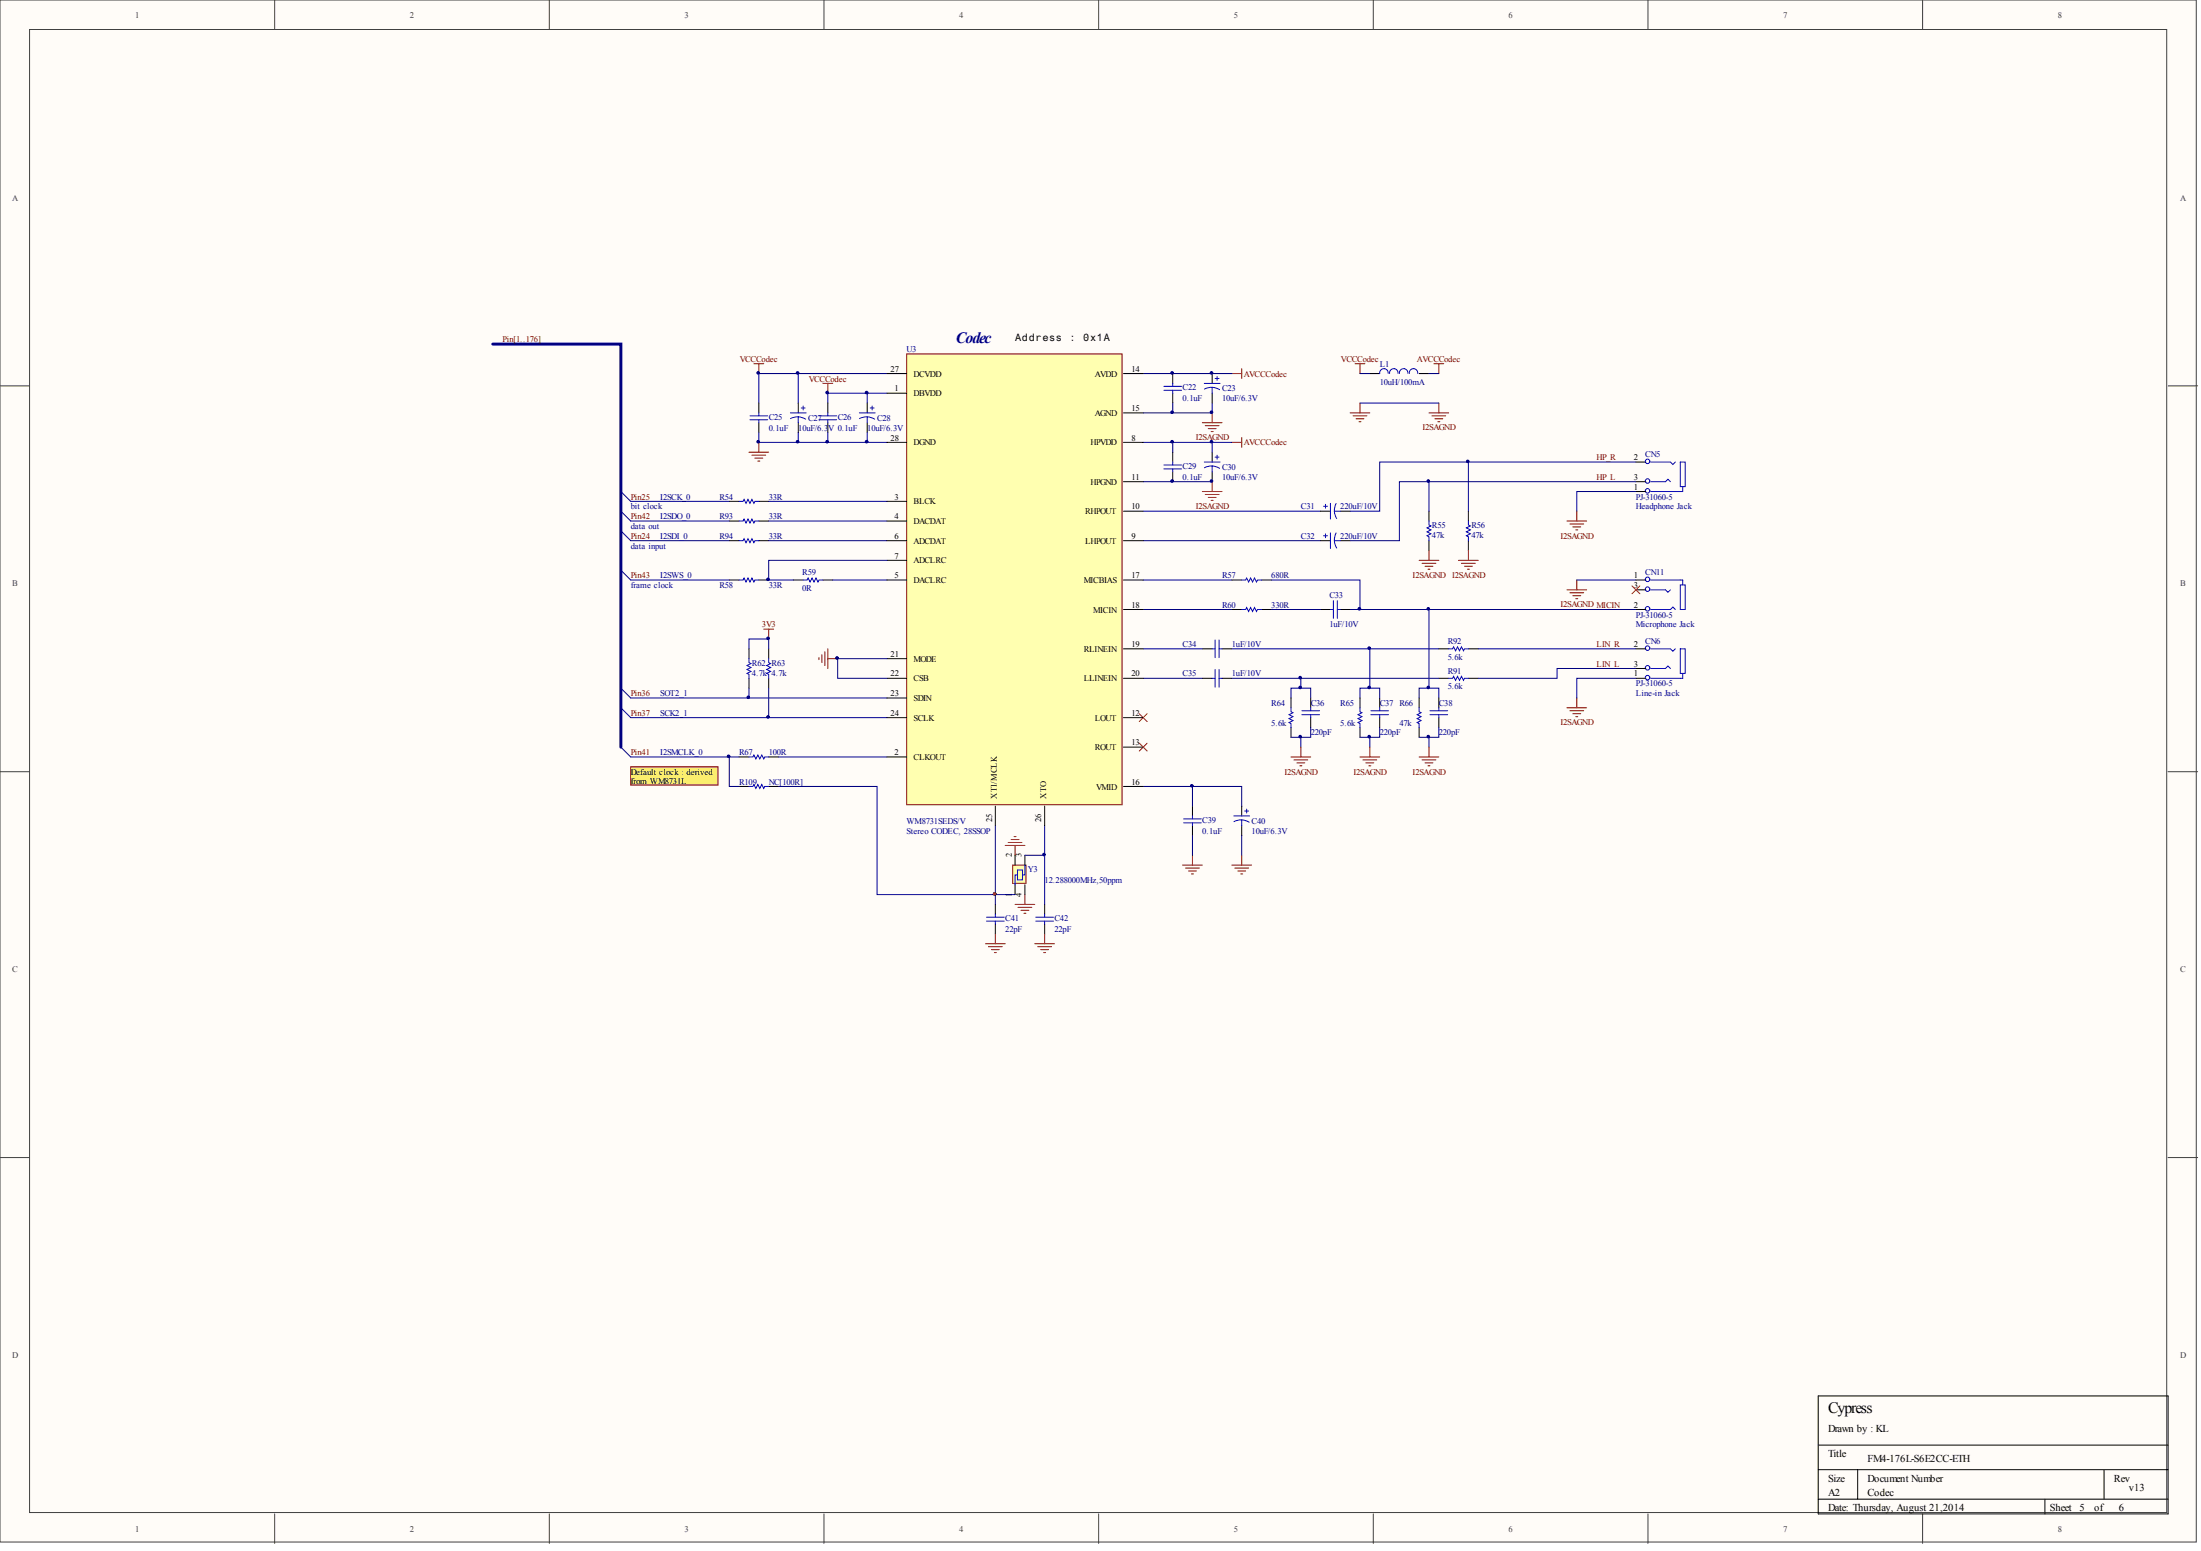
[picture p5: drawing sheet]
<svg xmlns="http://www.w3.org/2000/svg" width="566mm" height="399mm" viewBox="0 0 566 399" stroke-linecap="round" stroke-linejoin="round" font-family="sans-serif">
<g fill="#fffcf8" stroke="#404040" stroke-width=".26">
<path d="M0 0h565v396.7h-565z"/>
<path d="M7.6 7.6h549.8v381.5h-549.8z"/>
</g>
<g fill="none" stroke="#404040" stroke-width=".26">
<path d="M70.7 0v7.6M141.3 0v7.6M212 0v7.6M282.6 0v7.6M353.3 0v7.6M423.9 0v7.6M494.6 0v7.6M0 99.3h7.6M557.7 99.3h7.6M0 198.5h7.6M557.7 198.5h7.6M0 297.8h7.6"/>
<path d="M557.7 297.8h7.6M70.7 389.5v7.5M141.3 389.5v7.5M212 389.5v7.5M282.6 389.5v7.5M353.3 389.5v7.5M423.9 389.5v7.5M494.6 389.5v7.5"/>
</g>
<circle cx="255.9" cy="230" r=".33" fill="#000080" stroke="#000080" stroke-width=".26"/>
<g fill="none" stroke="#000" stroke-width=".26">
<path d="M301.7 96.1v2.5M311.8 96.1v2.5M352.4 96.1h2.5M365.1 96.1h2.5M195.2 103.7v2.5M195.2 108.7v2.6M205.4 103.7v2.5M205.4 108.7v2.6M213 103.7v2.5M213 108.7v2.6M223.1 103.7v2.5M223.1 108.7v2.6"/>
<path d="M301.7 101.2v2.5M301.7 116.3v2.6M311.8 101.2v2.5M311.8 116.3v2.6M187.6 129h2.5M195.2 129h2.5M301.7 121.4v2.5M311.8 121.4v2.5M339.7 131.5h2.6M339.7 139.1h2.6M344.8 131.5h2.5M344.8 139.1h2.5"/>
<path d="M367.6 131.5v2.5M367.6 139.1v2.5M377.7 131.5v2.5M377.7 139.1v2.5M187.6 149.2h2.5M195.2 149.2h2.5M204.1 149.2h2.5M211.7 149.2h2.5M316.9 156.8h2.5M316.9 149.2h2.5M324.5 156.8h2.5M324.5 149.2h2.5"/>
<path d="M339.7 156.8h2.6M344.8 156.8h2.5M192.7 166.9v2.5M192.7 174.5v2.5M197.7 166.9v2.5M197.7 174.5v2.5M309.3 174.5h2.5M309.3 166.9h2.5M314.4 174.5h2.5M314.4 166.9h2.5M332.1 179.6v2.5M337.2 179.6v2.5"/>
<path d="M349.9 179.6v2.5M354.9 179.6v2.5M365.1 179.6v2.5M370.1 179.6v2.5M190.1 194.7h2.6M197.7 194.7h2.6M332.1 187.1v2.6M337.2 184.6v2.5M349.9 187.1v2.6M354.9 184.6v2.5M365.1 187.1v2.6M370.1 184.6v2.5"/>
<path d="M306.8 207.4v2.5M306.8 212.4v2.6M319.4 207.4v2.5M319.4 212.4v2.6M256.1 232.7v2.5M256.1 237.7v2.5M268.7 232.7v2.5M268.7 237.7v2.5"/>
</g>
<g fill="none" stroke="#00f" stroke-width=".26">
<path d="M299.4 99.4h4.6M301.7 98.6v.8M309.8 98.6h4.1M311.8 99.6l1.9 .7M311.8 99.6l-.8 .1-1.2 .4M311.8 99.6v1.6M312.6 97.4h1M313.1 96.9v1M357.1 96.1a1.09 1.09 0 0 0-1.1-1.3 1.09 1.09 0 0 0-1.1 1.3M359.6 96.1a1.09 1.09 0 0 0-1.1-1.3 1.09 1.09 0 0 0-1 1.3M362.2 96.1a1.09 1.09 0 0 0-1.1-1.3 1.09 1.09 0 0 0-1.1 1.3M364.7 96.1a1.09 1.09 0 0 0-1.1-1.3 1.09 1.09 0 0 0-1.1 1.3"/>
<path d="M192.9 107h4.6M192.9 108h4.6M195.2 106.2v.8M195.2 108v.7M203.3 106.2h4.1M205.4 107.2l1.9 .6M205.4 107.2l-1.3 .2-.8 .3M205.4 107.2v1.5M206.1 105h1M206.6 104.4v1.1M210.7 107h4.5M210.7 108h4.5"/>
<path d="M213 106.2v.8M213 108v.7M221.1 106.2h4M223.1 107.2l1.9 .6M223.1 107.2l-1.2 .2-.8 .3M223.1 107.2v1.5M223.9 105h1M224.4 104.4v1.1M299.4 119.6h4.6M299.4 100.4h4.6M301.7 100.4v.8M301.7 118.9v.7"/>
<path d="M309.8 118.9h4.1M311.8 119.9l1.9 .6M311.8 119.9l-1.2 .1-.8 .3M311.8 119.9v1.5M312.6 117.6h1M313.1 117.1v1M190.1 129h1.1l.2-.5 .5 1 .5-1 .5 1 .5-1 .5 1 .3-.5h1M299.4 120.6h4.6M301.7 120.6v.8M340.5 130.2h1M340.5 137.8h1M341 129.7v1"/>
<path d="M341 137.3v1M342.3 129.5v4M342.3 137.1v4M343.3 131.5h1.5M343.3 139.1h1.5M343.7 129.5a3.9 3.9 0 0 0 .2 3.9M343.7 137.1a3.9 3.9 0 0 0 .2 3.9M367.6 134v1l.5 .3-1 .5 1 .5-1 .5 1 .5-1 .5 .5 .3v1M377.7 134v1l.6 .3-1.1 .5 1.1 .5-1.1 .5 1.1 .5-1.1 .5 .5 .3v1M190.1 149.2h1.1l.2-.5 .5 1 .5-1 .5 1 .5-1 .5 1 .3-.5h1M206.6 149.2h1l.3-.5 .5 1 .5-1 .5 1 .5-1 .5 1 .3-.5h1M319.4 156.8h1l.3-.5 .5 1 .5-1 .5 1 .5-1 .5 1 .3-.5h1"/>
<path d="M319.4 149.2h1l.3-.5 .5 1 .5-1 .5 1 .5-1 .5 1 .3-.5h1M342.3 156.8h.7M343 154.5v4.6M344 156.8h.8M344 154.5v4.6M192.7 169.4v1.1l.5 .2-1 .5 1 .5-1 .5 1 .5-1 .5 .5 .3v1M197.7 169.4v1.1l.6 .2-1.1 .5 1.1 .5-1.1 .5 1.1 .5-1.1 .5 .5 .3v1M311.8 174.5h.8M311.8 166.9h.8M312.6 164.6v4.6M312.6 172.2v4.6M313.6 174.5h.8"/>
<path d="M313.6 164.6v4.6M313.6 172.2v4.6M313.6 166.9h.8M192.7 194.7h1l.2-.5 .5 1 .6-1 .5 1 .5-1 .5 1 .2-.5h1M332.1 182.1v1l.5 .2-1 .6 1 .5-1 .5 1 .5-1 .5 .5 .2v1M334.9 183.9h4.6M334.9 182.8h4.6M337.2 182.1v.7M337.2 183.9v.7M349.9 182.1v1l.5 .2-1.1 .6 1.1 .5-1.1 .5 1.1 .5-1.1 .5 .6 .2v1M352.6 183.9h4.6M352.6 182.8h4.6"/>
<path d="M354.9 182.1v.7M354.9 183.9v.7M365.1 182.1v1l.5 .2-1 .6 1 .5-1 .5 1 .5-1 .5 .5 .2v1M367.9 183.9h4.5M367.9 182.8h4.5M370.1 182.1v.7M370.1 183.9v.7M304.5 210.7h4.5M304.5 211.7h4.5M306.8 209.9v.8M306.8 211.7v.7M317.4 209.9h4.1"/>
<path d="M317.4 211.4a3.9 3.9 0 0 1 3.9 .1M319.4 210.9v1.5M320.2 208.6h1M320.7 208.1v1M253.8 235.9h4.5M253.8 237h4.5M256.1 235.2v.7M256.1 237v.7M266.4 235.9h4.6M266.4 237h4.6M268.7 235.2v.7M268.7 237v.7"/>
</g>
<g fill="none" stroke="#800000" stroke-width=".26">
<path d="M193.9 93.6h2.6M195.2 93.6v2.5M211.7 98.6h2.5M213 98.6v2.6M316.9 96.1h2.5M319.4 94.8v2.6M348.6 93.6h2.5M349.9 93.6v2.5M368.9 93.6h2.5M370.1 93.6v2.5M192.7 116.3h5M193.4 117.1h3.6"/>
<path d="M194.2 117.8h2M195 118.6h.5M195.2 113.8v2.5M309.3 108.7h5.1M310.1 109.5h3.5M310.8 110.3h2M311.6 111h.5M311.8 106.2v2.5M316.9 113.8h2.5M319.4 112.5v2.6M347.3 106.2h5.1M348.1 107h3.5"/>
<path d="M348.8 107.7h2.1M349.6 108.5h.5M349.9 103.7v2.5M367.6 106.2h5.1M368.4 107h3.5M369.1 107.7h2.1M369.9 108.5h.5M370.1 103.7v2.5M309.3 126.4h5.1M310.1 127.2h3.5M310.8 128h2M311.6 128.7h.5"/>
<path d="M311.8 123.9v2.5M365.1 144.1h5M365.8 144.9h3.6M366.6 145.7h2M367.3 146.4h.6M367.6 141.6v2.5M375.2 144.1h5.1M376 144.9h3.5M376.7 145.7h2.1M377.5 146.4h.5M377.7 141.6v2.5M403.1 151.7h5.1"/>
<path d="M403.9 152.5h3.5M404.6 153.3h2M405.4 154h.5M405.6 149.2v2.5M196.5 161.9h2.5M197.7 161.9v2.5M210.7 169.2v.5M211.4 168.4v2.1M212.2 167.7v3.5M213 166.9v5.1M213 169.4h2.5M405.6 179.6v2.5"/>
<path d="M332.1 194.7h5.1M332.9 195.5h3.5M333.6 196.2h2.1M334.4 197h.5M334.6 192.2v2.5M349.9 194.7h5M350.6 195.5h3.6M351.4 196.2h2M352.1 197h.5M352.4 192.2v2.5M365.1 194.7h5M365.8 195.5h3.6"/>
<path d="M366.6 196.2h2M367.3 197h.6M367.6 192.2v2.5M403.1 182.1h5.1M403.9 182.8h3.5M404.6 183.6h2M405.4 184.4h.5M304.2 222.5h5.1M305 223.3h3.5M305.7 224.1h2.1M306.5 224.8h.5M306.8 220v2.5"/>
<path d="M316.9 222.5h5.1M317.7 223.3h3.5M318.4 224.1h2M319.2 224.8h.5M319.4 220v2.5M253.5 242.8h5.1M254.3 243.5h3.5M255 244.3h2.1M255.8 245.1h.5M256.1 240.2v2.6M266.2 242.8h5.1M267 243.5h3.5"/>
<path d="M267.7 244.3h2M268.5 245.1h.5M268.7 240.2v2.6"/>
</g>
<g fill="none" stroke="#000080" stroke-width=".26">
<path d="M205.4 96.1h-10.2v7.6M228.2 96.1h-22.8v7.6M294.1 96.1h22.8M349.9 96.1h2.5M195.2 111.3v2.5h10.2M205.4 111.3v2.5h7.6M213 111.3v2.5h15.2M223.1 101.2v2.5M223.1 111.3v2.5M228.2 101.2h-15.2v2.5M294.1 113.8h7.6v2.5M301.7 103.7v2.5"/>
<path d="M301.7 113.8h15.2M311.8 103.7v2.5h-17.7M311.8 113.8v2.5M349.9 103.7h20.2M159.7 126.4l2.6 2.6h25.3M159.7 131.5l2.6 2.5M159.7 136.6l2.6 2.5M197.7 129h30.5M294.1 139.1h45.6M294.1 131.5h45.6M294.1 123.9h17.7M159.7 146.7l2.6 2.5h25.3"/>
<path d="M294.1 156.8h22.8M294.1 149.2h22.8M327 156.8h12.7M159.7 177l2.6 2.6h65.9M192.7 166.9v-2.5h5v2.5M192.7 177v2.6M197.7 177v7.6M294.1 166.9h15.2M294.1 174.5h15.2M332.1 179.6v-2.6h5.1v2.6M334.6 174.5v2.5M349.9 179.6v-2.6h5v2.6"/>
<path d="M352.4 166.9v10.1M365.1 179.6v-2.6h5v2.6M159.7 182.1l2.6 2.5h65.9M159.7 192.2l2.6 2.5h27.8M200.3 194.7h27.9M334.6 189.7v2.5M337.2 187.1v2.6h-5.1M352.4 189.7v2.5M354.9 187.1v2.6h-5M367.6 189.7v2.5M370.1 187.1v2.6h-5M294.1 202.3h25.3v5.1"/>
<path d="M306.8 202.3v5.1M306.8 215v5M319.4 215v5"/>
</g>
<path d="M293.1 191.2l2 2M293.1 183.6l2 2M295.1 191.2l-2 2M295.1 183.6l-2 2" fill="none" stroke="#f00" stroke-width=".26"/>
<path d="M126.8 88.5h32.9v103.7" fill="none" stroke="#000080" stroke-width=".76"/>
<path d="M162.3 197.3h22.4v4.7h-22.4z" fill="#ffef5e" stroke="#800000" stroke-width=".26"/>
<path d="M162.3 134h25.3M162.3 139.1h25.3M197.7 134h30.5M197.7 139.1h30.5M316.9 166.9h53.2M316.9 174.5h53.2M256.1 212.4v20.3M268.7 212.4v20.3" fill="none" stroke="#000080" stroke-width=".26"/>
<path d="M187.6 134h2.5M187.6 139.1h2.5M195.2 134h2.5M195.2 139.1h2.5M370.1 166.9h2.6M370.1 174.5h2.6M377.7 166.9h2.6M377.7 174.5h2.6" fill="none" stroke="#000" stroke-width=".26"/>
<path d="M190.1 134h1.1l.2-.5 .5 1 .5-1 .5 1 .5-1 .5 1 .3-.5h1M190.1 139.1h1.1l.2-.5 .5 1 .5-1 .5 1 .5-1 .5 1 .3-.5h1M372.7 166.9h1l.2-.5 .5 1 .6-1 .5 1 .5-1 .5 1 .2-.5h1M372.7 174.5h1l.2-.5 .5 1 .6-1 .5 1 .5-1 .5 1 .2-.5h1" fill="none" stroke="#00f" stroke-width=".26"/>
<path d="M260.5 222.5h3.4v4.7h-3.4z" fill="#ffffb0" stroke="#800000" stroke-width=".26"/>
<path d="M261.8 225.1h-.7v2.5M261.8 223.8h1.2v2.5h-1.2zM263.7 222.5v2.6h-.7" fill="none" stroke="#00f" stroke-width=".26"/>
<path d="M261.1 220v2.5M261.1 227.6v2.5M263.7 220v2.5M263.7 227.6v2.5" fill="none" stroke="#000" stroke-width=".26"/>
<path d="M263.7 220h5" fill="none" stroke="#000080" stroke-width=".26"/>
<path d="M258.6 217.5h5.1M259.4 216.7h3.5M260.1 216h2M260.9 215.2h.5M261.1 217.5v2.5M261.1 232.7h5.1M261.9 233.4h3.5M262.6 234.2h2.1M263.4 234.9h.5M263.7 230.1v2.6" fill="none" stroke="#800000" stroke-width=".26"/>
<path d="M233.2 91h55.5v116h-55.5z" fill="#ffffb0" stroke="#800000" stroke-width=".26"/>
<g fill="none" stroke="#000" stroke-width=".26">
<path d="M228.2 96.1h5M289 96.1h5.1M228.2 113.8h5M228.2 101.2h5M289 113.8h5.1M289 106.2h5.1M420.8 118.9h2.6M228.2 134h5M228.2 139.1h5M228.2 129h5M289 139.1h5.1M289 131.5h5.1"/>
<path d="M289 123.9h5.1M420.8 123.9h2.6M420.8 126.4h2.6M228.2 149.2h5M228.2 144.1h5M289 149.2h5.1M289 156.8h5.1M420.8 149.2h2.6M420.8 156.8h2.6M420.8 151.7h2.6M228.2 169.4h5M228.2 174.5h5"/>
<path d="M228.2 179.6h5M289 174.5h5.1M289 166.9h5.1M420.8 174.5h2.6M420.8 166.9h2.6M420.8 172h2.6M228.2 184.6h5M228.2 194.7h5M289 184.6h5.1M289 192.2h5.1M190.1 202.3h2.6M197.7 202.3h2.6"/>
<path d="M256.1 207.4v5M268.7 207.4v5M289 202.3h5.1M467.7 359.1h90v30.4h-90zM467.7 371.8h90M467.7 378.1h90M477.9 378.1v7.6M541.3 378.1v7.6M467.7 385.7h90M526.1 385.7v3.8"/>
</g>
<g fill="none" stroke="#000080" stroke-width=".26">
<path d="M367.6 96.1h2.5M377.7 118.9v12.6M420.8 118.9h-65.9v12.6h-7.6M367.6 123.9v7.6M420.8 126.4h-15.2v5.1M420.8 123.9h-60.8v15.2h-12.7M214.2 149.2h14M228.2 144.1h-30.5v5.1h6.4M327 149.2h22.9v7.6h-2.6M349.9 156.8h70.9M367.6 156.8v20.2M405.6 149.2h15.2"/>
<path d="M228.2 169.4h-12.7v5.1h12.7M380.3 166.9h40.5M420.8 174.5h-15.2v5.1M420.8 172h-20.2v2.5h-20.3M187.6 194.7v7.6h2.5M200.3 202.3h25.3v27.8h35.5"/>
</g>
<g fill="none" stroke="#00f" stroke-width=".26">
<path d="M424.6 118.9h5.1l.6 .6 .7-.6M432.3 118.9h1.2v6.3h-1.2zM424.6 123.9h3.8l.7-.6 .6 .6M432.9 125.2v1.2h-8.3M424.6 151.7h3.8l.7 .7 .6-.7M424.6 156.8h5.1l.6-.6 .7 .6M424.6 149.2h8.3v1.3M432.3 150.5h1.2v6.3h-1.2zM424.6 172h3.8l.7-.7 .6 .7M424.6 166.9h5.1l.6 .6 .7-.6M432.3 166.9h1.2v6.3h-1.2zM432.9 173.2v1.3h-8.3"/>
<path d="M192.7 202.3h1l.2-.5 .5 1 .6-1 .5 1 .5-1 .5 1 .2-.5h1"/>
<circle cx="423.8" cy="118.7" r=".58"/>
<circle cx="423.8" cy="126.3" r=".58"/>
<circle cx="423.8" cy="123.7" r=".58"/>
<circle cx="423.8" cy="151.6" r=".58"/>
<circle cx="423.8" cy="149" r=".58"/>
<circle cx="423.8" cy="156.6" r=".58"/>
<circle cx="423.8" cy="166.7" r=".58"/>
<circle cx="423.8" cy="174.3" r=".58"/>
<circle cx="423.8" cy="171.8" r=".58"/>
</g>
<path d="M403.1 134h5.1M403.9 134.8h3.5M404.6 135.6h2M405.4 136.3h.5M405.6 131.5v2.5" fill="none" stroke="#800000" stroke-width=".26"/>
<path d="M419.8 150.7l2.1 2M421.9 150.7l-2.1 2" fill="none" stroke="#f00" stroke-width=".26"/>
<circle cx="255.9" cy="230" r=".33" fill="#800000" stroke="#800000" stroke-width=".26"/>
<g fill="#000080" stroke="#000080" stroke-width=".26">
<circle cx="187.4" cy="194.6" r=".33"/>
<circle cx="192.5" cy="179.4" r=".33"/>
<circle cx="195" cy="113.6" r=".33"/>
<circle cx="195" cy="95.9" r=".33"/>
<circle cx="197.6" cy="184.4" r=".33"/>
<circle cx="197.6" cy="164.2" r=".33"/>
<circle cx="197.6" cy="149" r=".33"/>
<circle cx="205.2" cy="113.6" r=".33"/>
<circle cx="205.2" cy="95.9" r=".33"/>
<circle cx="212.8" cy="113.6" r=".33"/>
<circle cx="212.8" cy="101" r=".33"/>
<circle cx="215.3" cy="169.3" r=".33"/>
<circle cx="222.9" cy="113.6" r=".34"/>
<circle cx="222.9" cy="101" r=".34"/>
<circle cx="268.6" cy="219.8" r=".33"/>
<circle cx="301.5" cy="123.7" r=".33"/>
<circle cx="301.5" cy="113.6" r=".33"/>
<circle cx="301.5" cy="106" r=".33"/>
<circle cx="301.5" cy="95.9" r=".33"/>
<circle cx="306.6" cy="202.1" r=".33"/>
<circle cx="311.7" cy="123.7" r=".33"/>
<circle cx="311.7" cy="113.6" r=".33"/>
<circle cx="311.7" cy="106" r=".33"/>
<circle cx="311.7" cy="95.9" r=".33"/>
<circle cx="334.5" cy="189.5" r=".33"/>
<circle cx="334.5" cy="176.8" r=".33"/>
<circle cx="334.5" cy="174.3" r=".33"/>
<circle cx="349.7" cy="156.6" r=".34"/>
<circle cx="352.2" cy="189.5" r=".33"/>
<circle cx="352.2" cy="176.8" r=".33"/>
<circle cx="352.2" cy="166.7" r=".33"/>
<circle cx="367.4" cy="189.5" r=".33"/>
<circle cx="367.4" cy="176.8" r=".33"/>
<circle cx="367.4" cy="156.6" r=".33"/>
<circle cx="367.4" cy="123.7" r=".33"/>
<circle cx="377.6" cy="118.7" r=".33"/>
</g>
<text font-size="4.1" fill="#000080" x="245.9" y="88.3">Codec</text>
<text font-size="4.1" x="470.3" y="363.6">Cypress</text>
<g font-size="2.7">
<text x="470.3" y="368.5">Drawn by : KL</text>
<text x="470.3" y="374.8">Title</text>
<text x="480.4" y="376.1">FM4-176L-S6E2CC-ETH</text>
<text x="470.3" y="381.1">Size</text>
<text x="480.4" y="381.1">Document Number</text>
<text x="543.8" y="381.1">Rev</text>
<text x="547.6" y="383.6">v13</text>
<text x="470.3" y="388.7">Date: Thursday, August 21,2014</text>
<text x="470.3" y="384.9">A2</text>
<text x="480.4" y="384.9">Codec</text>
<text x="527.3" y="388.7">Sheet</text>
<text x="534.9" y="388.7">5</text>
<text x="538.7" y="388.7">of</text>
<text x="545.1" y="388.7">6</text>
</g>
<g font-size="2.6">
<text x="261.1" y="87.8">Address</text>
<text x="275.2" y="87.8">:</text>
<text x="278.7" y="87.8">0x1A</text>
</g>
<g font-size="2.2" fill="#404040">
<text x="34.8" y="4.6">1</text>
<text x="105.5" y="4.6">2</text>
<text x="176.1" y="4.6">3</text>
<text x="246.8" y="4.6">4</text>
<text x="317.4" y="4.6">5</text>
<text x="388.1" y="4.6">6</text>
<text x="458.7" y="4.6">7</text>
<text x="529.4" y="4.6">8</text>
<text x="3.1" y="51.6">A</text>
<text x="560.8" y="51.6">A</text>
<text x="3.1" y="150.9">B</text>
<text x="560.8" y="150.9">B</text>
<text x="3.1" y="250.1">C</text>
<text x="560.8" y="250.1">C</text>
<text x="3.1" y="349.4">D</text>
<text x="560.8" y="349.4">D</text>
<text x="34.8" y="394">1</text>
<text x="105.5" y="394">2</text>
<text x="176.1" y="394">3</text>
<text x="246.8" y="394">4</text>
<text x="317.4" y="394">5</text>
<text x="388.1" y="394">6</text>
<text x="458.7" y="394">7</text>
<text x="529.4" y="394">8</text>
</g>
<g font-size="2.2" fill="#800000">
<text x="129.3" y="88">Pin[1..176]</text>
<text x="190.3" y="93.1">VCCCodec</text>
<text x="344.9" y="93.1">VCCCodec</text>
<text x="364.5" y="93.1">AVCCCodec</text>
<text x="208" y="98.2">VCCCodec</text>
<text x="319.9" y="96.9">AVCCCodec</text>
<text x="307.6" y="113.3">I2SAGND</text>
<text x="365.9" y="110.7">I2SAGND</text>
<text x="319.9" y="114.6">AVCCCodec</text>
<text x="410.7" y="118.4">HP_R</text>
<text x="410.7" y="123.4">HP_L</text>
<text x="162.3" y="128.5">Pin25</text>
<text x="307.6" y="131">I2SAGND</text>
<text x="162.3" y="133.6">Pin42</text>
<text x="162.3" y="138.6">Pin24</text>
<text x="401.4" y="138.5">I2SAGND</text>
<text x="162.3" y="148.7">Pin43</text>
<text x="363.4" y="148.7">I2SAGND I2SAGND</text>
<text x="196" y="161.4">3V3</text>
<text x="401.4" y="156.2">I2SAGND MICIN</text>
<text x="410.7" y="166.4">LIN_R</text>
<text x="410.7" y="171.5">LIN_L</text>
<text x="162.3" y="179.1">Pin36</text>
<text x="162.3" y="184.1">Pin37</text>
<text x="401.4" y="186.6">I2SAGND</text>
<text x="162.3" y="194.3">Pin41</text>
<text x="330.4" y="199.2">I2SAGND</text>
<text x="348.2" y="199.2">I2SAGND</text>
<text x="363.4" y="199.2">I2SAGND</text>
</g>
<g font-size="2.2">
<text x="229.1" y="95.6">27</text>
<text x="291" y="95.6">14</text>
<text x="230.1" y="100.7">1</text>
<text x="235" y="96.9">DCVDD</text>
<text x="235" y="102">DBVDD</text>
<text x="281.6" y="96.9">AVDD</text>
<text x="281.6" y="107">AGND</text>
<text x="291" y="105.7">15</text>
<text x="229.1" y="113.3">28</text>
<text x="291" y="113.3">8</text>
<text x="235" y="114.6">DGND</text>
<text x="280.5" y="114.6">HPVDD</text>
<text x="420.3" y="118.4">2</text>
<text x="280.5" y="124.7">HPGND</text>
<text x="291" y="123.4">11</text>
<text x="420.3" y="126">1</text>
<text x="420.3" y="123.4">3</text>
<text x="230.1" y="128.5">3</text>
<text x="235" y="129.8">BLCK</text>
<text x="291" y="131">10</text>
<text x="230.1" y="133.6">4</text>
<text x="235" y="134.8">DACDAT</text>
<text x="279.2" y="132.3">RHPOUT</text>
<text x="230.1" y="138.6">6</text>
<text x="230.1" y="143.7">7</text>
<text x="235" y="139.9">ADCDAT</text>
<text x="279.2" y="139.9">LHPOUT</text>
<text x="291" y="138.6">9</text>
<text x="230.1" y="148.7">5</text>
<text x="235" y="144.9">ADCLRC</text>
<text x="291" y="148.7">17</text>
<text x="420.3" y="148.7">1</text>
<text x="235" y="150">DACLRC</text>
<text x="278.8" y="150">MICBIAS</text>
<text x="420.3" y="151.3">3</text>
<text x="281.3" y="157.6">MICIN</text>
<text x="291" y="156.3">18</text>
<text x="420.3" y="156.3">2</text>
<text x="278.8" y="167.7">RLINEIN</text>
<text x="291" y="166.4">19</text>
<text x="420.3" y="166.4">2</text>
<text x="229.1" y="169">21</text>
<text x="235" y="170.2">MODE</text>
<text x="420.3" y="171.5">3</text>
<text x="229.1" y="174">22</text>
<text x="229.1" y="179.1">23</text>
<text x="235" y="175.3">CSB</text>
<text x="278.8" y="175.3">LLINEIN</text>
<text x="291" y="174">20</text>
<text x="420.3" y="174">1</text>
<text x="229.1" y="184.1">24</text>
<text x="235" y="180.3">SDIN</text>
<text x="235" y="185.4">SCLK</text>
<text x="281.6" y="185.4">LOUT</text>
<text x="291" y="184.1">12</text>
<text x="291" y="191.7">13</text>
<text x="230.1" y="194.3">2</text>
<text x="235" y="195.5">CLKOUT</text>
<text x="281.6" y="193">ROUT</text>
<text x="162.3" y="199.2">Default clock : derived</text>
<text x="162.3" y="201.7">from WM8731L</text>
<text x="282" y="203.1">VMID</text>
<text x="291" y="201.8">16</text>
<text x="256.5" y="205.6" transform="rotate(-90 256.5 205.6)">XTI/MCLK</text>
<text x="269.1" y="205.6" transform="rotate(-90 269.1 205.6)">XTO</text>
<text x="255.2" y="211.5" transform="rotate(-90 255.2 211.5)">25</text>
<text x="267.9" y="211.5" transform="rotate(-90 267.9 211.5)">26</text>
<text x="260.3" y="220.5" transform="rotate(-90 260.3 220.5)">2</text>
<text x="262.8" y="220.5" transform="rotate(-90 262.8 220.5)">3</text>
<text x="260.3" y="230.7" transform="rotate(-90 260.3 230.7)">1</text>
<text x="262.8" y="230.7" transform="rotate(-90 262.8 230.7)">4</text>
</g>
<g font-size="2.2" fill="#000080">
<text x="233.2" y="90.6">U3</text>
<text x="354.9" y="94.4">L1</text>
<text x="304.2" y="100.4">C22</text>
<text x="314.4" y="100.7">C23</text>
<text x="354.9" y="98.9">10uH/100mA</text>
<text x="304.2" y="103.2">0.1uF</text>
<text x="314.4" y="103.2">10uF/6.3V</text>
<text x="197.7" y="108">C25</text>
<text x="197.7" y="110.8">0.1uF</text>
<text x="205.4" y="110.8">10uF/6.3</text>
<text x="207.9" y="108.3">C27</text>
<text x="213.1" y="110.8">V 0.1uF</text>
<text x="215.5" y="108">C26</text>
<text x="223.1" y="110.8">10uF/6.3V</text>
<text x="225.6" y="108.3">C28</text>
<text x="423.3" y="117.6">CN5</text>
<text x="304.2" y="120.7">C29</text>
<text x="304.2" y="123.4">0.1uF</text>
<text x="314.4" y="120.9">C30</text>
<text x="314.4" y="123.4">10uF/6.3V</text>
<text x="162.3" y="131">bit clock</text>
<text x="169.9" y="128.5">I2SCK_0</text>
<text x="185.1" y="128.5">R54</text>
<text x="197.7" y="128.5">33R</text>
<text x="334.6" y="131">C31</text>
<text x="344.8" y="131">220uF/10V</text>
<text x="420.8" y="131">Headphone Jack</text>
<text x="420.8" y="128.5">PJ-31060-5</text>
<text x="162.3" y="136.1">data out</text>
<text x="169.9" y="133.6">I2SDO_0</text>
<text x="185.1" y="133.6">R93</text>
<text x="197.7" y="133.6">33R</text>
<text x="368.4" y="135.8">R55</text>
<text x="378.5" y="135.8">R56</text>
<text x="162.3" y="141.2">data input</text>
<text x="169.9" y="138.6">I2SDI_0</text>
<text x="185.1" y="138.6">R94</text>
<text x="197.7" y="138.6">33R</text>
<text x="334.6" y="138.6">C32</text>
<text x="344.8" y="138.6">220uF/10V</text>
<text x="368.4" y="138.4">47k</text>
<text x="378.5" y="138.4">47k</text>
<text x="169.9" y="148.7">I2SWS_0</text>
<text x="206.4" y="148">R59</text>
<text x="314.4" y="148.7">R57</text>
<text x="327" y="148.7">680R</text>
<text x="423.3" y="148">CN11</text>
<text x="162.3" y="151.3">frame clock</text>
<text x="185.1" y="151.3">R58</text>
<text x="197.7" y="151.3">33R</text>
<text x="206.4" y="152">0R</text>
<text x="342" y="153.8">C33</text>
<text x="314.4" y="156.3">R60</text>
<text x="327" y="156.3">330R</text>
<text x="342" y="161.4">1uF/10V</text>
<text x="420.8" y="158.9">PJ-31060-5</text>
<text x="420.8" y="161.4">Microphone Jack</text>
<text x="304.2" y="166.4">C34</text>
<text x="316.9" y="166.4">1uF/10V</text>
<text x="372.4" y="165.7">R92</text>
<text x="423.3" y="165.7">CN6</text>
<text x="193.4" y="171.2">R62 R63</text>
<text x="193.4" y="173.8">4.7k 4.7k</text>
<text x="372.4" y="169.7">5.6k</text>
<text x="372.4" y="173.3">R91</text>
<text x="169.9" y="179.1">SOT2_1</text>
<text x="304.2" y="174">C35</text>
<text x="316.9" y="174">1uF/10V</text>
<text x="372.4" y="177.3">5.6k</text>
<text x="420.8" y="179.1">Line-in Jack</text>
<text x="420.8" y="176.6">PJ-31060-5</text>
<text x="169.9" y="184.1">SCK2_1</text>
<text x="327" y="181.6">R64</text>
<text x="337.2" y="181.6">C36</text>
<text x="344.8" y="181.6">R65</text>
<text x="354.9" y="181.6">C37 R66</text>
<text x="370.1" y="181.6">C38</text>
<text x="327" y="186.7">5.6k</text>
<text x="337.2" y="189.2">220pF</text>
<text x="344.8" y="186.7">5.6k</text>
<text x="354.9" y="189.2">220pF</text>
<text x="360" y="186.7">47k</text>
<text x="370.1" y="189.2">220pF</text>
<text x="169.9" y="194.3">I2SMCLK_0</text>
<text x="190.1" y="194.3">R67</text>
<text x="197.7" y="194.3">100R</text>
<text x="190.1" y="201.8">R109</text>
<text x="197.7" y="201.8">NC[100R]</text>
<text x="233.2" y="212">WM8731SEDS/V</text>
<text x="233.2" y="214.5">Stereo CODEC, 28SSOP</text>
<text x="309.3" y="211.7">C39</text>
<text x="309.3" y="214.5">0.1uF</text>
<text x="322" y="212">C40</text>
<text x="322" y="214.5">10uF/6.3V</text>
<text x="264.4" y="224.4">Y3</text>
<text x="268.7" y="227.1">12.288000MHz,50ppm</text>
<text x="258.6" y="237">C41</text>
<text x="258.6" y="239.8">22pF</text>
<text x="271.3" y="237">C42</text>
<text x="271.3" y="239.8">22pF</text>
</g>
</svg>
